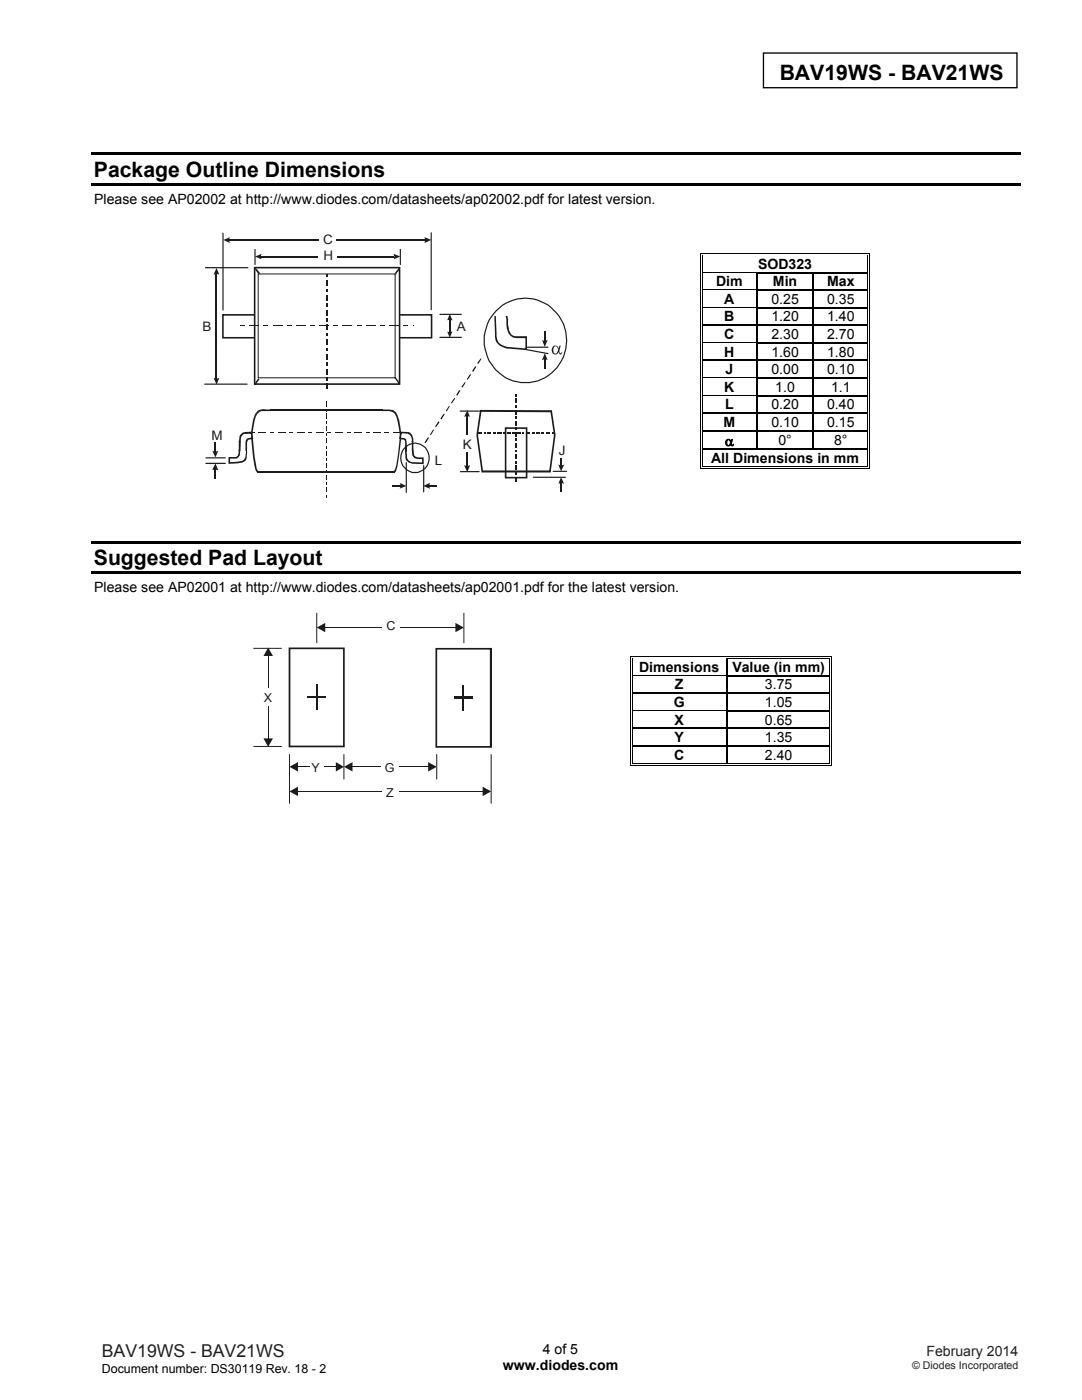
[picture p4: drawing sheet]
<svg xmlns="http://www.w3.org/2000/svg" width="216mm" height="279mm" viewBox="0 0 216 279" stroke-linecap="round" stroke-linejoin="round" font-family="sans-serif">
<path d="M152.3 10.6h50.6v6.9h-50.6z" fill="none" stroke="#000" stroke-width=".26"/>
<path d="M18.2 30.4h185.5v.6h-185.5zM18.2 36.6h185.5v.5h-185.5zM18.2 107.9h185.5v.5h-185.5zM18.2 114h185.5v.5h-185.5z" fill="#000"/>
<g fill="#fff">
<path d="M140.3 51h32.8v3.3h-32.8z"/>
<path d="M140.3 51h32.7v3.3h-32.7z"/>
</g>
<path d="M139.7 50.5h.2v.5h-.2zM139.7 50.5h.6v.2h-.6zM140.1 50.8h.2v.2h-.2z" fill="#000"/>
<path d="M140.3 50.6h32.8M140.3 50.9h32.8" fill="none" stroke="#000" stroke-width=".2"/>
<path d="M140.3 51h32.8z" fill="#fff"/>
<path d="M173.1 50.5h.5v.2h-.5zM173.1 50.8h.1v.2h-.1zM173.4 50.5h.2v.5h-.2z" fill="#000"/>
<path d="M139.8 51v3.3M140.2 51v3.3M173.2 51v3.3M173.5 51v3.3" fill="none" stroke="#000" stroke-width=".2"/>
<g fill="#fff">
<path d="M140.3 54.5h10.7v3.3h-10.7z"/>
<path d="M140.3 54.5h10.5v3.3h-10.5z"/>
</g>
<path d="M139.7 54.3h.2v.2h-.2zM140.1 54.3h.2v.2h-.2z" fill="#000"/>
<path d="M140.3 54.4h10.7" fill="none" stroke="#000" stroke-width=".25"/>
<path d="M140.3 54.5h10.7z" fill="#fff"/>
<path d="M151 54.3h.2v.2h-.2zM162.1 54.3h.2v.2h-.2zM173.1 54.3h.1v.2h-.1zM173.4 54.3h.2v.2h-.2z" fill="#000"/>
<path d="M151.1 54.5v3.3M151.2 54.4h10.9M162.2 54.5v3.3M162.3 54.4h10.8" fill="none" stroke="#000" stroke-width=".25"/>
<path d="M139.8 54.5v3.3M140.2 54.5v3.3M173.2 54.5v3.3M173.5 54.5v3.3" fill="none" stroke="#000" stroke-width=".2"/>
<g fill="#fff">
<path d="M140.3 58h10.7v3.3h-10.7z"/>
<path d="M140.3 58h10.5v3.3h-10.5z"/>
</g>
<path d="M139.7 57.8h.2v.3h-.2zM140.1 57.8h.2v.3h-.2z" fill="#000"/>
<path d="M140.3 57.9h10.7" fill="none" stroke="#000" stroke-width=".25"/>
<path d="M140.3 58l10.7 .1z" fill="#fff"/>
<path d="M151 57.8h.2v.3h-.2zM162.1 57.8h.2v.3h-.2zM173.1 57.8h.1v.3h-.1zM173.4 57.8h.2v.3h-.2z" fill="#000"/>
<path d="M151.1 58.1v3.2M151.2 57.9h10.9M162.2 58.1v3.2M162.3 57.9h10.8" fill="none" stroke="#000" stroke-width=".25"/>
<path d="M139.8 58.1v3.2M140.2 58.1v3.2M173.2 58.1v3.2M173.5 58.1v3.2" fill="none" stroke="#000" stroke-width=".2"/>
<g fill="#fff">
<path d="M140.3 61.6h10.7v3.2h-10.7z"/>
<path d="M140.3 61.6h10.5v3.2h-10.5z"/>
</g>
<path d="M139.7 61.3h.2v.3h-.2zM140.1 61.3h.2v.3h-.2z" fill="#000"/>
<path d="M140.3 61.4h10.7" fill="none" stroke="#000" stroke-width=".25"/>
<path d="M140.3 61.6h10.7z" fill="#fff"/>
<path d="M151 61.3h.2v.3h-.2zM162.1 61.3h.2v.3h-.2zM173.1 61.3h.1v.3h-.1zM173.4 61.3h.2v.3h-.2z" fill="#000"/>
<path d="M151.1 61.6v3.2M151.2 61.4h10.9M162.2 61.6v3.2M162.3 61.4h10.8" fill="none" stroke="#000" stroke-width=".25"/>
<path d="M139.8 61.6v3.2M140.2 61.6v3.2M173.2 61.6v3.2M173.5 61.6v3.2" fill="none" stroke="#000" stroke-width=".2"/>
<g fill="#fff">
<path d="M140.3 65.1h10.7v3.2h-10.7z"/>
<path d="M140.3 65.1h10.5v3.2h-10.5z"/>
</g>
<path d="M139.7 64.8h.2v.3h-.2zM140.1 64.8h.2v.3h-.2z" fill="#000"/>
<path d="M140.3 64.9h10.7" fill="none" stroke="#000" stroke-width=".25"/>
<path d="M140.3 65.1h10.7z" fill="#fff"/>
<path d="M151 64.8h.2v.3h-.2zM162.1 64.8h.2v.3h-.2zM173.1 64.8h.1v.3h-.1zM173.4 64.8h.2v.3h-.2z" fill="#000"/>
<path d="M151.1 65.1v3.2M151.2 64.9h10.9M162.2 65.1v3.2M162.3 64.9h10.8" fill="none" stroke="#000" stroke-width=".25"/>
<path d="M139.8 65.1v3.2M140.2 65.1v3.2M173.2 65.1v3.2M173.5 65.1v3.2" fill="none" stroke="#000" stroke-width=".2"/>
<g fill="#fff">
<path d="M140.3 68.6h10.7v3.2h-10.7z"/>
<path d="M140.3 68.6h10.5v3.2h-10.5z"/>
</g>
<path d="M139.7 68.3h.2v.3h-.2zM140.1 68.3h.2v.3h-.2z" fill="#000"/>
<path d="M140.3 68.4h10.7" fill="none" stroke="#000" stroke-width=".25"/>
<path d="M140.3 68.6h10.7z" fill="#fff"/>
<path d="M151 68.3h.2v.3h-.2zM162.1 68.3h.2v.3h-.2zM173.1 68.3h.1v.3h-.1zM173.4 68.3h.2v.3h-.2z" fill="#000"/>
<path d="M151.1 68.6v3.2M151.2 68.4h10.9M162.2 68.6v3.2M162.3 68.4h10.8" fill="none" stroke="#000" stroke-width=".25"/>
<path d="M139.8 68.6v3.2M140.2 68.6v3.2M173.2 68.6v3.2M173.5 68.6v3.2" fill="none" stroke="#000" stroke-width=".2"/>
<g fill="#fff">
<path d="M140.3 72.1h10.7v3.2h-10.7z"/>
<path d="M140.3 72.1h10.5v3.2h-10.5z"/>
</g>
<path d="M139.7 71.8h.2v.3h-.2zM140.1 71.8h.2v.3h-.2z" fill="#000"/>
<path d="M140.3 71.9h10.7" fill="none" stroke="#000" stroke-width=".25"/>
<path d="M140.3 72.1h10.7z" fill="#fff"/>
<path d="M151 71.8h.2v.3h-.2zM162.1 71.8h.2v.3h-.2zM173.1 71.8h.1v.3h-.1zM173.4 71.8h.2v.3h-.2z" fill="#000"/>
<path d="M151.1 72.1v3.2M151.2 71.9h10.9M162.2 72.1v3.2M162.3 71.9h10.8" fill="none" stroke="#000" stroke-width=".25"/>
<path d="M139.8 72.1v3.2M140.2 72.1v3.2M173.2 72.1v3.2M173.5 72.1v3.2" fill="none" stroke="#000" stroke-width=".2"/>
<g fill="#fff">
<path d="M140.3 75.6h10.7v3.2h-10.7z"/>
<path d="M140.3 75.6h10.5v3.2h-10.5z"/>
</g>
<path d="M139.7 75.3h.2v.3h-.2zM140.1 75.3h.2v.3h-.2z" fill="#000"/>
<path d="M140.3 75.5h10.7" fill="none" stroke="#000" stroke-width=".25"/>
<path d="M140.3 75.6h10.7z" fill="#fff"/>
<path d="M151 75.3h.2v.3h-.2zM162.1 75.3h.2v.3h-.2zM173.1 75.3h.1v.3h-.1zM173.4 75.3h.2v.3h-.2z" fill="#000"/>
<path d="M151.1 75.6v3.2M151.2 75.5h10.9M162.2 75.6v3.2M162.3 75.5h10.8" fill="none" stroke="#000" stroke-width=".25"/>
<path d="M139.8 75.6v3.2M140.2 75.6v3.2M173.2 75.6v3.2M173.5 75.6v3.2" fill="none" stroke="#000" stroke-width=".2"/>
<g fill="#fff">
<path d="M140.3 79.1h10.7v3.3h-10.7z"/>
<path d="M140.3 79.1h10.5v3.3h-10.5z"/>
</g>
<path d="M139.7 78.8h.2v.3h-.2zM140.1 78.8h.2v.3h-.2z" fill="#000"/>
<path d="M140.3 79h10.7" fill="none" stroke="#000" stroke-width=".25"/>
<path d="M140.3 79.1h10.7z" fill="#fff"/>
<path d="M151 78.8h.2v.3h-.2zM162.1 78.8h.2v.3h-.2zM173.1 78.8h.1v.3h-.1zM173.4 78.8h.2v.3h-.2z" fill="#000"/>
<path d="M151.1 79.1v3.3M151.2 79h10.9M162.2 79.1v3.3M162.3 79h10.8" fill="none" stroke="#000" stroke-width=".25"/>
<path d="M139.8 79.1v3.3M140.2 79.1v3.3M173.2 79.1v3.3M173.5 79.1v3.3" fill="none" stroke="#000" stroke-width=".2"/>
<g fill="#fff">
<path d="M140.3 82.6h10.7v3.3h-10.7z"/>
<path d="M140.3 82.6h10.5v3.3h-10.5z"/>
</g>
<path d="M139.7 82.4h.2v.2h-.2zM140.1 82.4h.2v.2h-.2z" fill="#000"/>
<path d="M140.3 82.5h10.7" fill="none" stroke="#000" stroke-width=".25"/>
<path d="M140.3 82.6h10.7z" fill="#fff"/>
<g fill="#000">
<path d="M139.7 85.9h.2v.2h-.2zM139.7 89.6h.2v.3h-.2zM139.7 93.5h.6v.1h-.6zM140.1 85.9h.2v.2h-.2zM140.1 89.6h.2v.3h-.2zM140.1 93.1h.2v.2h-.2zM151 82.4h.2v.2h-.2zM151 85.9h.2v.2h-.2zM162.1 82.4h.2v.2h-.2zM162.1 85.9h.2v.2h-.2zM173.1 82.4h.1v.2h-.1zM173.1 85.9h.1v.2h-.1z"/>
<path d="M173.1 89.6h.1v.3h-.1zM173.1 93.5h.5v.1h-.5zM173.1 93.1h.1v.2h-.1zM173.4 82.4h.2v.2h-.2zM173.4 85.9h.2v.2h-.2zM173.4 89.6h.2v.3h-.2zM173.4 93.1h.2v.5h-.2z"/>
</g>
<path d="M140.3 86h10.7M140.3 89.7h32.8M151.1 82.6v3.3M151.1 86.1v3.5M151.2 82.5h10.9M151.2 86h10.9M162.2 82.6v3.3M162.2 86.1v3.5M162.3 82.5h10.8M162.3 86h10.8" fill="none" stroke="#000" stroke-width=".25"/>
<g fill="none" stroke="#000" stroke-width=".2">
<path d="M139.8 82.6v3.3M139.8 86.1v3.5M139.8 89.9v3.7M140.2 82.6v3.3M140.2 86.1v3.5M140.2 89.9v3.2M140.3 93.5h32.8M140.3 93.2h32.8M173.2 82.6v3.3M173.2 86.1v3.5M173.2 89.9v3.2M173.5 82.6v3.3"/>
<path d="M173.5 86.1v3.5M173.5 89.9v3.2"/>
</g>
<g fill="#fff">
<path d="M126.3 131.5h18.6v3.2h-18.6z"/>
<path d="M126.7 131.5h17.7v3.2h-17.7z"/>
</g>
<path d="M125.8 131h.1v.5h-.1zM125.8 131h.5v.1h-.5zM126.1 131.3h.2v.2h-.2z" fill="#000"/>
<path d="M126.3 131h18.6M126.3 131.4h18.6" fill="none" stroke="#000" stroke-width=".2"/>
<path d="M126.3 131.5h18.6z" fill="#fff"/>
<path d="M144.9 131.5h.3zM144.9 131h.6v.1h-.6zM144.9 131.3h.6v.2h-.6zM165.5 131h.5v.1h-.5zM165.5 131.3h.1v.2h-.1zM165.8 131h.2v.5h-.2z" fill="#000"/>
<path d="M125.9 131.5v3.2M126.2 131.5v3.2M145.5 131h20M145.5 131.4h20M165.5 131.5v3.2M165.9 131.5v3.2" fill="none" stroke="#000" stroke-width=".2"/>
<path d="M145.1 131.5v3.2" fill="none" stroke="#000" stroke-width=".25"/>
<g fill="#fff">
<path d="M126.3 135h18.6v3.2h-18.6z"/>
<path d="M126.7 135h17.7v3.2h-17.7z"/>
</g>
<path d="M125.8 134.7h.1v.3h-.1zM126.1 134.7h.2v.3h-.2z" fill="#000"/>
<path d="M126.3 134.9h18.6" fill="none" stroke="#000" stroke-width=".25"/>
<path d="M126.3 135h18.6z" fill="#fff"/>
<path d="M144.9 134.7h.3v.3h-.3zM165.5 134.7h.1v.3h-.1zM165.8 134.7h.2v.3h-.2z" fill="#000"/>
<path d="M145.1 135v3.2M145.2 134.9h20.3" fill="none" stroke="#000" stroke-width=".25"/>
<path d="M125.9 135v3.2M126.2 135v3.2M165.5 135v3.2M165.9 135v3.2" fill="none" stroke="#000" stroke-width=".2"/>
<g fill="#fff">
<path d="M126.3 138.5h18.6v3.3h-18.6z"/>
<path d="M126.7 138.5h17.7v3.3h-17.7z"/>
</g>
<path d="M125.8 138.2h.1v.3h-.1zM126.1 138.2h.2v.3h-.2z" fill="#000"/>
<path d="M126.3 138.4h18.6" fill="none" stroke="#000" stroke-width=".25"/>
<path d="M126.3 138.5h18.6z" fill="#fff"/>
<path d="M144.9 138.2h.3v.3h-.3zM165.5 138.2h.1v.3h-.1zM165.8 138.2h.2v.3h-.2z" fill="#000"/>
<path d="M145.1 138.5v3.3M145.2 138.4h20.3" fill="none" stroke="#000" stroke-width=".25"/>
<path d="M125.9 138.5v3.3M126.2 138.5v3.3M165.5 138.5v3.3M165.9 138.5v3.3" fill="none" stroke="#000" stroke-width=".2"/>
<g fill="#fff">
<path d="M126.3 142h18.6v3.2h-18.6z"/>
<path d="M126.7 142h17.7v3.2h-17.7z"/>
</g>
<path d="M125.8 141.8h.1v.2h-.1zM126.1 141.8h.2v.2h-.2z" fill="#000"/>
<path d="M126.3 141.9h18.6" fill="none" stroke="#000" stroke-width=".25"/>
<path d="M126.3 142h18.6z" fill="#fff"/>
<path d="M144.9 141.8h.3v.2h-.3zM165.5 141.8h.1v.2h-.1zM165.8 141.8h.2v.2h-.2z" fill="#000"/>
<path d="M145.1 142v3.2M145.2 141.9h20.3" fill="none" stroke="#000" stroke-width=".25"/>
<path d="M125.9 142v3.2M126.2 142v3.2M165.5 142v3.2M165.9 142v3.2" fill="none" stroke="#000" stroke-width=".2"/>
<g fill="#fff">
<path d="M126.3 145.5h18.6v3.3h-18.6z"/>
<path d="M126.7 145.5h17.7v3.3h-17.7z"/>
</g>
<path d="M125.8 145.2h.1v.3h-.1zM126.1 145.2h.2v.3h-.2z" fill="#000"/>
<path d="M126.3 145.4h18.6" fill="none" stroke="#000" stroke-width=".25"/>
<path d="M126.3 145.5h18.6z" fill="#fff"/>
<g fill="#000">
<path d="M125.8 148.8h.1v.2h-.1zM125.8 152.6h.5v.2h-.5zM126.1 148.8h.2v.2h-.2zM126.1 152.3h.2v.2h-.2zM144.9 145.2h.3v.3h-.3zM144.9 148.8h.3v.2h-.3zM144.9 152.3h.6v.2h-.6zM165.5 145.2h.1v.3h-.1zM165.5 148.8h.1v.2h-.1zM165.5 152.6h.5v.2h-.5zM165.5 152.3h.1v.2h-.1zM165.8 145.2h.2v.3h-.2z"/>
<path d="M165.8 148.8h.2v.2h-.2zM165.8 152.3h.2v.5h-.2z"/>
</g>
<path d="M126.3 148.9h18.6M145.1 145.5v3.3M145.1 149v3.3M145.2 145.4h20.3M145.2 148.9h20.3" fill="none" stroke="#000" stroke-width=".25"/>
<path d="M125.9 145.5v3.3M125.9 149v3.8M126.2 145.5v3.3M126.2 149v3.3M126.3 152.7h39.2M126.3 152.4h18.6M145.5 152.4h20M165.5 145.5v3.3M165.5 149v3.3M165.9 145.5v3.3M165.9 149v3.3" fill="none" stroke="#000" stroke-width=".2"/>
<path d="M95.9 82l14.1 .1 .7 4.7-1 7.3h-13.5l-1-7.3z" fill-rule="evenodd" fill="#fff"/>
<path d="M95.9 81.8l14.1 .1v.4l-14.1-.1zM95.8 81.8h.1v.2zM95.8 82h.3l-.7 4.9-.3-.1zM95.1 86.8h.1zM95.1 86.9l.3-.1 1 7.3h-.3zM96.1 94.1h.1v.2h-.1zM96.2 93.9h13.5v.4h-13.5zM109.7 94.1l.2 .2h-.2zM110.5 86.8l.3 .1-.9 7.2h-.3zM110.7 86.8l.1 .1zM109.8 82.1l.4-.1 .6 4.8-.3 .1zM110 81.9h.2l-.2 .2z" fill="#1f1a17"/>
<path d="M105.1 69.8l4.2 .8M105.2 69.3h4.1M41.1 91.4h3.9M41.1 92.5h3.9M81.1 92.3v6M84.5 92.9v5.3M91.8 82h3.9M91.9 94.1h3.7M106.4 95.2h6.4M110.4 94.1h2.7" fill="none" stroke="#1f1a17" stroke-width=".24"/>
<path d="M54 81.9h22.3" fill="none" stroke="#1f1a17" stroke-width=".32"/>
<path d="M93.2 81.9l.6 1.3-.3-.1h-.6l-.3 .1z" fill-rule="evenodd" fill="#1f1a17"/>
<path d="M93.2 83v10" fill="none" stroke="#1f1a17" stroke-width=".23"/>
<g fill="#1f1a17">
<path d="M92.6 92.9h1.2l-.6 1.3z" fill-rule="evenodd"/>
<path d="M42.4 89.9l.3 .2h.5l.3-.2-.5 1.4z" fill-rule="evenodd"/>
<path d="M79.7 96.4l1.4 .6-1.4 .5 .2-.2v-.7z" fill-rule="evenodd"/>
<path d="M43 92.5l.5 1.3-.5-.1-.6 .1z" fill-rule="evenodd"/>
<path d="M84.5 97l1.3-.6-.2 .4 .2 .7z" fill-rule="evenodd"/>
<path d="M111.4 92.7l.4 .2 .8-.2-.6 1.4z" fill-rule="evenodd"/>
<path d="M112 95.2l.6 1.4-.3-.2-.9 .2z" fill-rule="evenodd"/>
</g>
<g fill="#1f1a17">
<path d="M42.8 88.4h.3v1.8h-.3z"/>
<path d="M78.3 96.8h1.7v.2h-1.7z"/>
<path d="M42.8 93.7h.3v1.9h-.3z"/>
<path d="M85.6 96.8h1.6v.2h-1.6z"/>
<path d="M111.9 91.4h.2v1.5h-.2z"/>
<path d="M111.9 96.4h.2v1.7h-.2z"/>
</g>
<path d="M91.3 86.9h3.3v3.3h-3.3z" fill="#fff"/>
<path d="M110.5 69l.7 .1 .3 .5 .1-.6h.3l-.3 1.3 .4 .2 .2-.2a.44 .44 0 0 1-.5 .4l-.2-.4a.74 .74 0 0 1-.9 .4 .74 .74 0 0 1-.5-.8l.1-.4zM110.5 69.3l-.1 .6v.4l.3 .3a.77 .77 0 0 0 .7-.7 .77 .77 0 0 0-.6-.8z" fill-rule="evenodd" fill="#1f1a17"/>
<g fill="#1f1a17">
<path d="M79.8 87.1h.3l-.4 3.7a5.8 5.8 0 0 1-.9 3.5l-.3 .1v-.3a1.59 1.59 0 0 0 .6-1.4zM79.8 86.9l.3 .2h-.3z"/>
<path d="M50.2 87.9l.3-.1a25.2 25.2 0 0 0 .9 6l.3 .3-.1 .3a1.15 1.15 0 0 1-.8-1.3zM50.1 86.9h.3l.1 .9-.3 .1z"/>
<path d="M76.2 81.7h.8l.1 .3h-.9zM77 81.7a1.92 1.92 0 0 1 2.5 1.7l.6 3.5h-.3a9.7 9.7 0 0 0-1.2-4.5l-.4-.2-1.1-.2z"/>
<path d="M53.2 81.7h.8v.3h-.9zM51.4 82l1.1-.4 .7 .1-.1 .3a1.74 1.74 0 0 0-1.7 .6 10.6 10.6 0 0 0-1.1 4.3h-.3a11.7 11.7 0 0 1 1-4.4z"/>
</g>
<path d="M51.4 94.2h27.4" fill="none" stroke="#1f1a17" stroke-width=".3"/>
<path d="M81 89.2l1.2 .1 .1 .7a1.15 1.15 0 0 0 1.1 1.4h1v1.1a5.2 5.2 0 0 1-2.8-.3 .66 .66 0 0 1-.4-.8z" fill-rule="evenodd" fill="#fff"/>
<path d="M81.7 89.1l.6 .1 .2 .7h-.3l-.2-.4h-.3zM81.1 89.1h.6v.4h-.7zM80.8 89.1h.3l-.3 .2zM80.8 89.3l.4-.1 .1 1.9h-.4zM81.1 91.1h.2zM80.9 91.1h.4l.2 .7-.2 .3-.2-.2zM81.5 91.8a1.51 1.51 0 0 0 1.4 .4l-.1 .4h-.5l-.8-.3-.2-.2zM82.8 92.4v.2zM82.9 92.2l1.5 .1v.3h-1.6zM84.4 92.5h.1v.2zM84.2 91.4h.3v1.1h-.3zM84.4 91.3h.1v.1h-.1zM83.4 91.3h1v.3h-1zM82.4 91.1l.3-.2 .7 .4v.3l-.7-.2zM82.2 90h.3l.2 .9-.3 .2zM82.3 90h.2zM82.2 89.9h.3v.1h-.3zM82.3 89.9h.2z" fill="#1f1a17"/>
<path d="M98.8 62.4h1.8a1.19 1.19 0 0 1 .6 1.4l.1 1.4a1.84 1.84 0 0 0 1.5 2h2.2v2.5l-2.9-.2a2.71 2.71 0 0 1-3.2-2.3z" fill-rule="evenodd" fill="#fff"/>
<path d="M100 62.3h.8a1 1 0 0 1 .5 .9l.1 .6h-.4l-.3-1.1-.7-.1zM98.8 62.3h1.2v.3h-1.2zM98.6 62.3h.2v.1h-.2zM98.6 62.4h.3l.2 4.2h-.3zM98.9 66.6h.2zM98.8 66.6h.3a2.94 2.94 0 0 0 .4 1.8l-.2 .2a2.55 2.55 0 0 1-.5-2zM99.3 68.6l.2-.2a3.6 3.6 0 0 0 2.6 .9v.3a3.7 3.7 0 0 1-2.8-1zM102.1 69.5v.1zM102.1 69.3l2.9 .3-.1 .3-2.8-.3zM105 69.7h.2v.2h-.3zM104.8 67.2h.4v2.5h-.4zM105 67.1h.2v.1h-.2zM103.1 67.1h1.9v.4h-1.9zM101.8 66.9l.2-.2 .5 .3 .6 .1v.4a1.68 1.68 0 0 1-1.3-.6zM101 64.1h.4l.1 1.7 .5 .9-.2 .2-.7-1.3zM101.2 64.1h.2zM101 63.8h.4v.3h-.4zM101.2 63.8h.2z" fill="#1f1a17"/>
<path d="M45.7 91.4h1.4a1.27 1.27 0 0 0 .7-1.6l.1-.4 .2-.2h1v2.1a1.04 1.04 0 0 1-1.2 .9l-2.2 .2z" fill-rule="evenodd" fill="#fff"/>
<path d="M47.9 89.2l.5-.1v.3l-.3 .1-.1 .4-.4-.1zM48.4 89.1h.7v.3h-.7zM49.1 89.1h.2v.1h-.2zM49 89.2h.3l-.1 1.9h-.3zM48.9 91.1h.2zM48.9 91.1h.3v.3l-.3 .6-.2-.2zM47.3 92.2l1.4-.4 .2 .2a2.35 2.35 0 0 1-1.6 .5zM47.3 92.3v.2zM45.7 92.2h1.6v.3l-1.6 .1zM45.6 92.4h.1v.2h-.1zM45.6 91.4h.3v1h-.3zM45.6 91.2h.1v.2h-.1zM45.7 91.2h1.1v.3h-1.1zM46.8 91.2a.59 .59 0 0 0 .7-.4l.3 .2a1.05 1.05 0 0 1-1 .5zM47.6 89.9h.4l-.2 1.1-.3-.2zM47.6 89.9h.2zM47.6 89.8l.4 .1h-.4zM47.6 89.8h.2z" fill="#1f1a17"/>
<path d="M80 86.3l1.5 .1 .2 .2a1.46 1.46 0 0 1 .6 1.1v3.1l-.8 .1-.3-.2-.2-.4v-2.3l-.4-.4-.8-.1z" fill-rule="evenodd" fill="#fff"/>
<path d="M80.8 90.3h.4v.3l.6 .1 .1 .4-.7-.1zM81.8 90.7h.5v.3l-.4 .1zM82.3 90.8h.2v.3zM82.2 88.1h.3v2.7h-.3zM82.2 88.1h.1zM82.2 88.1h.3zM82.2 88.1h.1zM81.5 86.2a1.65 1.65 0 0 1 1 1.9h-.3l-.1-.9-.2-.3-.5-.3zM81.5 86.2v.2zM80 86.1l1.5 .1v.4l-1.5-.1zM79.9 86.1h.1v.2h-.1zM79.9 86.3h.3l-.2 1.2-.3-.1zM79.7 87.4l.1 .3zM79.8 87.3l.8 .1v.3h-.8zM80.6 87.4l.5 .3 .1 1h-.4v-.6l-.2-.4zM80.8 88.7h.4v.5h-.4zM81 89.2h.2zM80.8 89.2h.4v1.1h-.4zM80.8 90.3h.2z" fill="#1f1a17"/>
<path d="M48.2 86.8l.5-.4 1.5-.1 .1 1.2-.7 .1-.3 .2-.2 .4v2.1l-.1 .4-.3 .1h-.9l.1-3.1z" fill-rule="evenodd" fill="#fff"/>
<path d="M48.4 90.7l.5-.2 .1-.2h.3l-.1 .4-.2 .2-.6 .1zM47.8 90.7h.6v.3h-.5zM47.6 90.8l.3 .2h-.3zM47.6 88.1h.4v2.7h-.4zM47.9 88.1h.1zM47.6 88.1h.4zM48.1 86.6l.6-.4v.4l-.3 .3a1.31 1.31 0 0 0-.4 1.2h-.4a1.87 1.87 0 0 1 .5-1.5zM48.7 86.2v.2zM48.7 86.2l1.5-.1v.5h-1.5zM50.2 86.1l.1 .2h-.1zM50 86.4l.3-.1 .2 1.1-.3 .1zM50.3 87.5l.2-.1 .1 .2-.2 .1zM49.6 87.4l.7-.1 .1 .4h-.8zM49.2 87.6l.4-.2v.3l-.2 .4-.1 .6h-.3zM49 88.7h.3v.5l-.3-.1zM49 89.1l.1 .1zM49 89.2h.3v1.1h-.3zM49.1 90.3h.2z" fill="#1f1a17"/>
<path d="M81.2 90.2l.9-.1 .2 1.3h-.9z" fill-rule="evenodd" fill="#fff"/>
<path d="M81.2 90.2l.9-.1 .2 1.3h-.9z" fill="none" stroke="#fff" stroke-width=".2"/>
<path d="M48 90.1h1l-.2 1.3h-.9z" fill-rule="evenodd" fill="#fff"/>
<path d="M48 90.1h1l-.2 1.3h-.9z" fill="none" stroke="#fff" stroke-width=".2"/>
<g fill="#1f1a17">
<path d="M65 98.7h.2v.6h-.2z"/>
<path d="M65 97.3h.2v1h-.2z"/>
<path d="M65 96.3h.2v.5h-.2z"/>
<path d="M65 94.8h.2v1h-.2z"/>
<path d="M65 93.8h.2v.6h-.2z"/>
<path d="M65 92.4h.2v.9h-.2z"/>
<path d="M65 91.4h.2v.5h-.2z"/>
<path d="M65 89.9h.2v1h-.2z"/>
<path d="M65 89h.2v.5h-.2z"/>
<path d="M65 87.5h.2v.9h-.2z"/>
<path d="M65 86.6h.2v.4h-.2z"/>
<path d="M65 85h.2v1h-.2z"/>
<path d="M65 84.1h.2v.5h-.2z"/>
<path d="M65 82.6h.2v1h-.2z"/>
<path d="M65 81.6h.2v.5h-.2z"/>
<path d="M65 80.1h.2v1.1h-.2z"/>
<path d="M50.1 86.2h.7v.2h-.7z"/>
<path d="M51.6 86.2h1.5v.2h-1.5z"/>
<path d="M53.9 86.2h.8v.2h-.8z"/>
<path d="M55.4 86.2h1.6v.2h-1.6z"/>
<path d="M57.7 86.2h.8v.2h-.8z"/>
<path d="M59.3 86.2h1.5v.2h-1.5z"/>
<path d="M61.6 86.2h.7v.2h-.7z"/>
<path d="M63.1 86.2h1.5v.2h-1.5z"/>
<path d="M65.3 86.2h.8v.2h-.8z"/>
<path d="M66.9 86.2h1.5v.2h-1.5z"/>
<path d="M69.2 86.2h.7v.2h-.7z"/>
<path d="M70.7 86.2h1.5v.2h-1.5z"/>
<path d="M73 86.2h.8v.2h-.8z"/>
<path d="M74.5 86.2h1.6v.2h-1.6z"/>
<path d="M76.8 86.2h.8v.2h-.8z"/>
<path d="M78.4 86.2h1.5v.2h-1.5z"/>
</g>
<path d="M50.8 53.4h28.9v23.3h-28.9z" fill="#fff"/>
<path d="M79.6 53.4h.3v23.3h-.3zM79.7 76.7h.2v.1h-.2zM50.8 76.5h28.9v.3h-28.9zM50.7 76.7h.1v.1h-.1zM50.7 53.4h.3v23.3h-.3zM50.7 53.3h.1v.1h-.1zM50.8 53.3h28.9v.3h-28.9zM79.7 53.3h.2v.1h-.2z" fill="#1f1a17"/>
<path d="M51.5 54.7h27.3v20.7h-27.3z" fill="#fff"/>
<path d="M51.5 54.7h27.3v20.7h-27.3zM78.8 54.7h.1" fill="none" stroke="#1f1a17" stroke-width=".2"/>
<g fill="#1f1a17">
<path d="M51.5 75.5l.3 .2-.8 1.1-.2-.2z"/>
<path d="M50.9 53.7l.2-.1 .8 .9-.3 .3z"/>
<path d="M79.6 53.5l.2 .2-.8 1-.2-.2z"/>
<path d="M78.7 75.4l.2-.2 .8 1.1-.2 .2z"/>
<path d="M44.5 62.7h6.3v.3h-6.3zM44.3 62.7h.2v.1h-.2zM44.3 62.8h.3v4.6h-.3zM44.3 67.4h.2v.2h-.2zM44.5 67.2h6.3v.4h-6.3z"/>
<path d="M79.7 62.7h6.4v.3h-6.4zM86.1 62.7h.2v.1h-.2zM86 62.8h.3v4.6h-.3zM86.1 67.4h.2v.2h-.2zM79.7 67.2h6.4v.4h-6.4z"/>
</g>
<path d="M41 53.4h8.5M44.5 46.5v15.4M50.9 49.8v3M79.9 49.8v3M86 46.5v15.3M40.9 76.7h8.4M87.8 62.7h4.3M87.8 67.3h4.3" fill="none" stroke="#1f1a17" stroke-width=".24"/>
<path d="M78.5 50.7l1.4 .5-1.4 .6a.96 .96 0 0 0 0-1.1z" fill-rule="evenodd" fill="#1f1a17"/>
<path d="M52 51.2h26.7" fill="none" stroke="#1f1a17" stroke-width=".23"/>
<g fill="#1f1a17">
<path d="M50.9 51.2l1.3-.5-.1 .2v.6l.1 .3z" fill-rule="evenodd"/>
<path d="M84.7 47.3l1.3 .6-1.3 .5a1.08 1.08 0 0 0 0-1.1z" fill-rule="evenodd"/>
</g>
<path d="M45.7 47.9h39.2" fill="none" stroke="#1f1a17" stroke-width=".25"/>
<g fill="#1f1a17">
<path d="M44.6 47.9l1.3-.6-.2 .3v.6l.2 .3z" fill-rule="evenodd"/>
<path d="M43.2 53.5l.6 1.3-.3-.1h-.6l-.3 .1z" fill-rule="evenodd"/>
</g>
<path d="M43.2 54.7v20.8" fill="none" stroke="#1f1a17" stroke-width=".25"/>
<g fill="#1f1a17">
<path d="M42.6 75.4l.3 .1 .9-.1-.6 1.4z" fill-rule="evenodd"/>
<path d="M89.7 62.7l.6 1.3-.2-.1h-.7l-.2 .1z" fill-rule="evenodd"/>
</g>
<path d="M89.7 63.8v2.5" fill="none" stroke="#1f1a17" stroke-width=".23"/>
<path d="M89.2 66.1l.2 .1h.7l.2-.1-.6 1.3z" fill-rule="evenodd" fill="#1f1a17"/>
<g fill="#fff">
<path d="M63.7 45.9h3.2v3.6h-3.2z"/>
<path d="M63.5 49.5h3.6v3h-3.6z"/>
<path d="M39.7 63.5h2.7v3.2h-2.7z"/>
</g>
<g fill="#1f1a17">
<path d="M65.1 54.8h.2v.5h-.2z"/>
<path d="M65.1 55.9h.2v1.1h-.2z"/>
<path d="M65.1 57.7h.2v.5h-.2z"/>
<path d="M65.1 58.9h.2v1.1h-.2z"/>
<path d="M65.1 60.6h.2v.6h-.2z"/>
<path d="M65.1 61.8h.2v1.2h-.2z"/>
<path d="M65.1 63.5h.2v.7h-.2z"/>
<path d="M65.1 64.7h.2v1.2h-.2z"/>
<path d="M65.1 66.5h.2v.6h-.2z"/>
<path d="M65.1 67.7h.2v1.1h-.2z"/>
<path d="M65.1 69.5h.2v.5h-.2z"/>
<path d="M65.1 70.7h.2v1.1h-.2z"/>
<path d="M65.1 72.4h.2v.6h-.2z"/>
<path d="M65.1 73.6h.2v1.2h-.2z"/>
<path d="M65.1 75.3h.2v.6h-.2z"/>
<path d="M65.1 76.5h.2v1.2h-.2z"/>
<path d="M48 65h.8v.1h-.8z"/>
<path d="M49.8 65h1.9v.1h-1.9z"/>
<path d="M52.5 65h1v.1h-1z"/>
<path d="M54.4 65h1.9v.1h-1.9z"/>
<path d="M57.2 65h.9v.1h-.9z"/>
<path d="M59.1 65h1.8v.1h-1.8z"/>
<path d="M61.9 65h.9v.1h-.9z"/>
<path d="M63.8 65h1.8v.1h-1.8z"/>
<path d="M66.5 65h1v.1h-1z"/>
<path d="M68.3 65h2v.1h-2z"/>
<path d="M71.2 65h.9v.1h-.9z"/>
<path d="M73 65h1.9v.1h-1.9z"/>
<path d="M75.9 65h.8v.1h-.8z"/>
<path d="M77.7 65h1.9v.1h-1.9z"/>
<path d="M80.4 65h1v.1h-1z"/>
<path d="M82.3 65h.2v.1h-.2z"/>
<path d="M110.1 86.3h.3v.3h-.3z"/>
<path d="M108.9 86.3h.8v.3h-.8z"/>
<path d="M108.1 86.3h.4v.3h-.4z"/>
<path d="M107 86.3h.7v.3h-.7z"/>
<path d="M106.2 86.3h.4v.3h-.4z"/>
<path d="M105 86.3h.8v.3h-.8z"/>
<path d="M104.2 86.3h.4v.3h-.4z"/>
<path d="M103.1 86.3h.8v.3h-.8z"/>
<path d="M102.3 86.3h.4v.3h-.4z"/>
<path d="M101.1 86.3h.8v.3h-.8z"/>
<path d="M100.4 86.3h.3v.3h-.3z"/>
<path d="M99.2 86.3h.8v.3h-.8z"/>
<path d="M98.4 86.3h.4v.3h-.4z"/>
<path d="M97.3 86.3h.7v.3h-.7z"/>
<path d="M96.6 86.3h.3v.3h-.3z"/>
<path d="M95.4 86.3h.8v.3h-.8z"/>
<path d="M102.8 78.7h.2v.5h-.2z"/>
<path d="M102.8 79.6h.2v.9h-.2z"/>
<path d="M102.8 80.9h.2v.5h-.2z"/>
<path d="M102.8 81.8h.2v.9h-.2z"/>
<path d="M102.8 83.1h.2v.5h-.2z"/>
<path d="M102.8 84h.2v1h-.2z"/>
<path d="M102.8 85.4h.2v.4h-.2z"/>
<path d="M102.8 86.3h.2v.9h-.2z"/>
<path d="M102.8 87.6h.2v.5h-.2z"/>
<path d="M102.8 88.5h.2v.9h-.2z"/>
<path d="M102.8 89.9h.2v.4h-.2z"/>
<path d="M102.8 90.7h.2v.9h-.2z"/>
<path d="M102.8 92.1h.2v.4h-.2z"/>
<path d="M102.8 92.9h.2v.9h-.2z"/>
<path d="M102.8 94.3h.2v.5h-.2z"/>
<path d="M102.8 95.2h.2v.8h-.2z"/>
<path d="M100.7 85.4h.3v9.9h-.3zM100.7 85.3h.2v.1h-.2zM100.9 85.3h4.2v.3h-4.2zM105.1 85.3h.1v.1h-.1zM104.9 85.4h.3v9.9h-.3zM105.1 95.3h.1v.2h-.1zM100.9 95.2h4.2v.3h-4.2zM100.7 95.3h.2v.2h-.2z"/>
</g>
<path d="M98.2 61h3.6v2h-3.6z" fill="#fff"/>
<g fill="#1f1a17">
<path d="M108.2 67.9h1.1l-.6 1.3z" fill-rule="evenodd"/>
<path d="M108.7 70.5l.6 1.3h-1.1z" fill-rule="evenodd"/>
</g>
<g fill="#1f1a17">
<path d="M108.6 66.1h.2v2h-.2z"/>
<path d="M108.6 71.7h.2v2h-.2z"/>
</g>
<g fill="#131516">
<path d="M85.4 87.2l.2 .2-.7 1-.2-.1z"/>
<path d="M86.4 85.7l.2 .1-.6 1.1-.2-.2z"/>
<path d="M87.5 84.1l.2 .1-.7 1.1-.2-.2z"/>
<path d="M88.6 82.5l.1 .2-.6 1-.2-.2z"/>
<path d="M89.6 81l.1 .1-.6 1-.1-.1z"/>
<path d="M90.6 79.4l.3 .1-.8 1-.1-.1z"/>
<path d="M91.7 77.9h.2l-.7 1.1-.2-.2z"/>
<path d="M92.8 76.3h.1l-.6 1.1-.2-.2z"/>
<path d="M93.8 74.7l.2 .1-.7 1-.1-.2z"/>
<path d="M94.8 73.1l.3 .1-.7 1-.2-.1z"/>
<path d="M95.9 71.5l.2 .1-.7 1-.2-.1z"/>
</g>
<path d="M99 62a8.3 8.3 0 0 1 10.9-.7 8.3 8.3 0 0 1 2.1 10.7 8.2 8.2 0 0 1-8.4 4.2 8.2 8.2 0 0 1-6.8-6.6 8.7 8.7 0 0 1 2.2-7.6zM80.8 89.3a2.88 2.88 0 0 1 4.4 .5 2.88 2.88 0 0 1-1.3 4.3 2.88 2.88 0 0 1-3.5-1.1 2.88 2.88 0 0 1 .4-3.7z" fill="none" stroke="#1f1a17" stroke-width=".24"/>
<g fill="#1f1a17">
<path d="M57.8 129.2h10.8v.4h-10.8zM68.6 129.2h.2v.2h-.2zM68.5 129.4h.3v19.6h-.3zM68.6 149h.2v.1h-.2zM57.8 148.8h10.8v.3h-10.8zM57.6 149h.2v.1h-.2zM57.6 129.4h.3v19.6h-.3zM57.6 129.2h.2v.2h-.2z"/>
<path d="M87.1 129.3h10.8v.3h-10.8zM97.9 129.3h.3v.2h-.3zM97.7 129.5h.5v19.6h-.5zM97.9 149.1h.3v.1h-.3zM87.1 148.9h10.8v.3h-10.8zM86.9 149.1h.2v.1h-.2zM86.9 129.5h.3v19.6h-.3zM86.9 129.3h.2v.2h-.2z"/>
</g>
<path d="M63.2 122.4v5.9M92.6 122.4v5.9" fill="none" stroke="#1f1a17" stroke-width=".2"/>
<path d="M63.2 125.2l1.7-.9v1.9l-1.7-1 1.7-.9z" fill-rule="evenodd" fill="#1f1a17"/>
<path d="M64.8 125.2h26.2" fill="none" stroke="#1f1a17" stroke-width=".2"/>
<path d="M90.9 124.3l1.7 .9-1.7 1v-1.9l1.7 .9z" fill-rule="evenodd" fill="#1f1a17"/>
<path d="M50.6 129.4h5.6M50.6 149h5.6" fill="none" stroke="#1f1a17" stroke-width=".2"/>
<path d="M53.5 129.2l1 1.7h-1.9l.9-1.7 1 1.7z" fill-rule="evenodd" fill="#1f1a17"/>
<path d="M53.5 130.7v16.7" fill="none" stroke="#1f1a17" stroke-width=".2"/>
<path d="M52.6 147.4h1.9l-1 1.7 1-1.7-1 1.7z" fill-rule="evenodd" fill="#1f1a17"/>
<path d="M57.8 150.6v9.7M68.6 150.6v4.9M87.1 150.6v4.9M98 150.6v9.7" fill="none" stroke="#1f1a17" stroke-width=".2"/>
<path d="M57.8 157.9l1.7-.9v1.9l-1.7-1 1.7-.9z" fill-rule="evenodd" fill="#1f1a17"/>
<path d="M59.3 157.9h37.2" fill="none" stroke="#1f1a17" stroke-width=".2"/>
<g fill="#1f1a17">
<path d="M96.3 157l1.7 .9-1.7 1v-1.9l1.7 .9z" fill-rule="evenodd"/>
<path d="M68.6 153l1.7-.9v1.9l-1.7-1 1.7-.9z" fill-rule="evenodd"/>
</g>
<path d="M70.2 153h15.4" fill="none" stroke="#1f1a17" stroke-width=".2"/>
<g fill="#1f1a17">
<path d="M85.4 152.1l1.7 .9-1.7 1v-1.9l1.7 .9z" fill-rule="evenodd"/>
<path d="M57.8 153l1.7-.9v1.9l-1.7-1 1.7-.9z" fill-rule="evenodd"/>
</g>
<path d="M59.4 153h7.7" fill="none" stroke="#1f1a17" stroke-width=".2"/>
<path d="M67 152.1l1.6 .9-1.6 1v-1.9l1.6 .9z" fill-rule="evenodd" fill="#1f1a17"/>
<g fill="#fff">
<path d="M76.3 155.5h3.2v4.9h-3.2z"/>
<path d="M50.8 137.4h5.4v3.4h-5.4z"/>
<path d="M76.2 122.3h3.5v5.9h-3.5z"/>
<path d="M76 150.6h3.5v4.9h-3.5z"/>
<path d="M61.8 150.6h2.8v4.9h-2.8z"/>
</g>
<path d="M61.3 139.1h3.8M63.2 136.7v5M92.5 136.8v5" fill="none" stroke="#1f1a17" stroke-width=".34"/>
<path d="M90.6 139.3h3.8" fill="none" stroke="#1f1a17" stroke-width=".42"/>
<g font-size="4.2">
<text x="155.6" y="15.9">BAV19WS - BAV21WS</text>
<text x="18.7" y="35.3">Package Outline Dimensions</text>
<text x="18.7" y="112.8">Suggested Pad Layout</text>
</g>
<text font-size="3.5" fill="#231f20" x="20.3" y="270.9">BAV19WS - BAV21WS</text>
<g font-size="2.8">
<text x="18.8" y="40.7">Please see AP02002 at http://www.diodes.com/datasheets/ap02002.pdf for latest version.</text>
<text x="151.3" y="53.6">SOD323</text>
<text x="142.9" y="57.2">Dim</text>
<text x="154.2" y="57.2">Min</text>
<text x="165" y="57.2">Max</text>
<text x="144.5" y="60.6">A</text>
<text x="144.5" y="64.2">B</text>
<text x="153.9" y="60.6">0.25</text>
<text x="153.9" y="64.2">1.20</text>
<text x="165" y="60.6">0.35</text>
<text x="165" y="64.2">1.40</text>
<text x="144.5" y="67.7">C</text>
<text x="144.5" y="71.2">H</text>
<text x="153.9" y="67.7">2.30</text>
<text x="153.9" y="71.2">1.60</text>
<text x="165" y="67.7">2.70</text>
<text x="165" y="71.2">1.80</text>
<text x="144.8" y="74.7">J</text>
<text x="153.9" y="74.7">0.00</text>
<text x="165" y="74.7">0.10</text>
<text x="144.5" y="78.2">K</text>
<text x="144.7" y="81.7">L</text>
<text x="153.9" y="81.7">0.20</text>
<text x="154.7" y="78.2">1.0</text>
<text x="165" y="81.7">0.40</text>
<text x="165.8" y="78.2">1.1</text>
<text x="144.4" y="85.2">M</text>
<text x="144.7" y="89">α</text>
<text x="153.9" y="85.2">0.10</text>
<text x="155.3" y="88.8">0°</text>
<text x="165" y="85.2">0.15</text>
<text x="166.4" y="88.8">8°</text>
<text x="141.9" y="92.5">All Dimensions in mm</text>
<text x="18.8" y="118.2">Please see AP02001 at http://www.diodes.com/datasheets/ap02001.pdf for the latest version.</text>
<text x="127.5" y="134.1">Dimensions</text>
<text x="134.7" y="137.6">Z</text>
<text x="146.1" y="134.1">Value (in mm)</text>
<text x="152.6" y="137.6">3.75</text>
<text x="134.4" y="141.1">G</text>
<text x="152.6" y="141.1">1.05</text>
<text x="134.6" y="144.6">X</text>
<text x="134.6" y="148.1">Y</text>
<text x="152.6" y="144.6">0.65</text>
<text x="152.6" y="148.1">1.35</text>
<text x="134.5" y="151.6">C</text>
<text x="152.6" y="151.6">2.40</text>
<text x="100.3" y="273.5">www.diodes.com</text>
<text x="108.3" y="270.2">4 of 5</text>
</g>
<text font-size="2.8" fill="#231f20" x="184.8" y="270.6">February 2014</text>
<g font-size="2.6" fill="#1f1a17">
<text x="64.5" y="48.7">C</text>
<text x="64.6" y="52">H</text>
<text x="91.2" y="66">A</text>
<text x="40.4" y="66.1">B</text>
<text x="42.2" y="87.9">M</text>
<text x="92.4" y="89.7">K</text>
<text x="86.8" y="92.9">L</text>
<text x="111.5" y="90.7">J</text>
</g>
<g font-size="2.5" fill="#1f1a17">
<text x="77.1" y="125.8">C</text>
<text x="52.7" y="140.2">X</text>
<text x="62.2" y="154.1">Y</text>
<text x="76.8" y="154.1">G</text>
<text x="77" y="159">Z</text>
</g>
<text font-size="2.5" x="20.3" y="274">Document number: DS30119 Rev. 18 - 2</text>
<text font-size="2.1" fill="#231f20" x="182" y="273.2">© Diodes Incorporated</text>
</svg>
